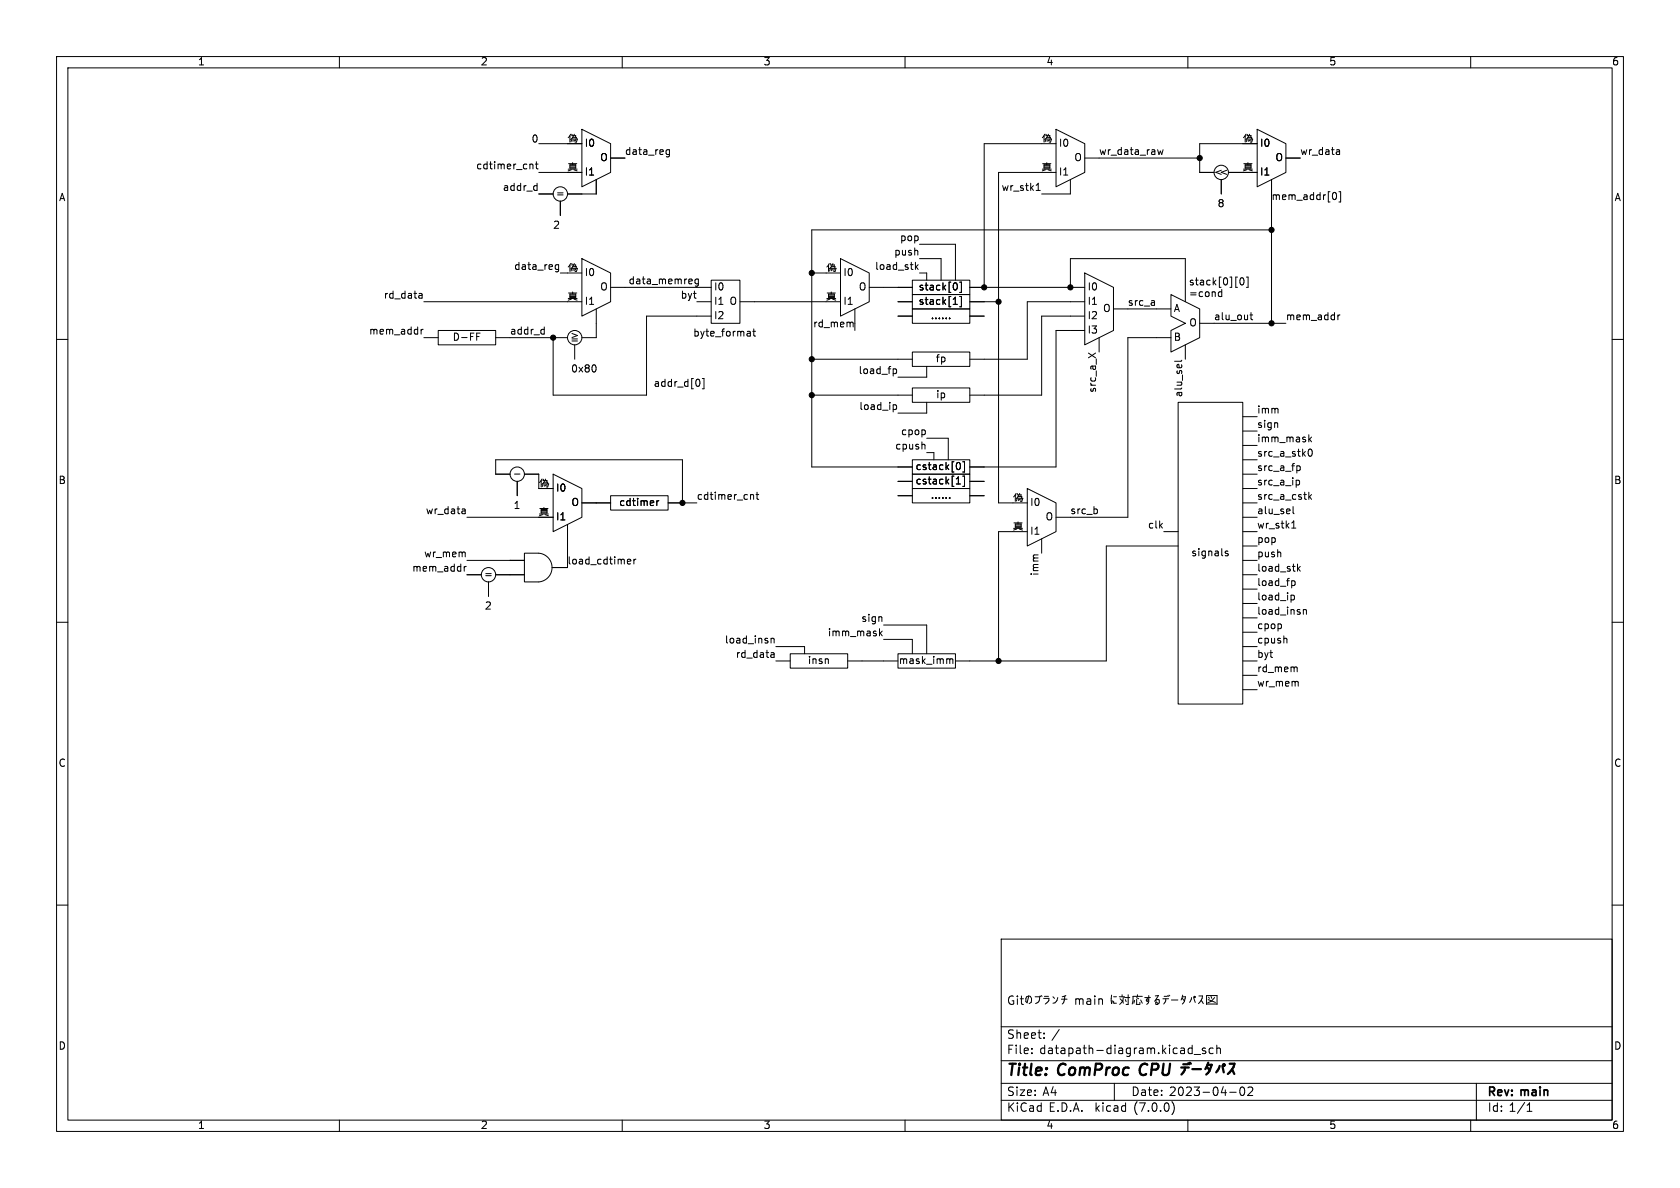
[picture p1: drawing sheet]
<svg xmlns="http://www.w3.org/2000/svg" width="297mm" height="210mm" viewBox="0 0 297 210" stroke-linecap="round" stroke-linejoin="round" font-family="sans-serif">
<g fill="none" stroke="#000" stroke-width=".18">
<path d="M10 10h277v190h-277zM12 12h273v186h-273zM60 10v2M110 10v2M160 10v2M210 10v2M260 10v2M93.7 29.1h.5v.8M94.6 32.8l.3 .1M94.6 29h.5M94.8 28.6v1.1l.3 .2M94.9 33.6l-.3 .1"/>
<path d="M94.9 32.4v1.3M95.2 34.3h2.6M95.2 30.5h7.7M95.2 25.4h5.1M99.1 35.6v2.5M100.5 29.9h1.5M100.5 28.9h1.5M100.8 29.3h1M100.8 29.5h1M100.8 29.1h1v.6h-1zM101 30l-.5 .2M101.2 28.8v.3"/>
<path d="M101.5 30l.5 .2M102.9 22.9l5 2.5v5.1l-5 2.5zM105.4 31.8v2.5h-5.1M107.9 27.9h2.6M118 26.5h.4M118.4 26.5v1l-.2 .2h-.3M118.4 27.3h-.4M183.2 33.7h.7M183.3 32.7l.2-.3v1.3M184.1 25.4h-10.1v25.4M184.3 29.9h1.5M184.3 28.9h1.5"/>
<path d="M184.6 29.3h1M184.6 29.5h1M184.6 29.1h1v.6h-1zM184.8 30l-.5 .2M185.1 28.8v.3M185.3 30l.5 .2M186.7 22.9l5.1 2.5v5.1l-5.1 2.5zM186.7 30.5h-10.2v58.4h2.6M189.2 31.8v2.5h-5.1M191.8 27.9h20.3M205.6 26.5l-.2 .8-.3-.6-.2 .6M215.9 31.8v2.5"/>
<path d="M217.2 30.5h5M219.7 25.4h-7.6v5.1h2.5M219.8 29.9h1.6M219.9 28.9h1.4M220.1 29.1h1.1v.6h-1.1zM220.1 29.3h1.1M220.1 29.5h1.1M220.4 30l-.6 .2M220.6 28.8v.3M220.9 30l.5 .2M222.2 22.9l5.1 2.5v5.1l-5.1 2.5zM224.8 31.8v25.4"/>
<path d="M227.3 27.9h2.6M235.7 34.1l.2-.1a.68 .68 0 0 1 .4 .6 .68 .68 0 0 1-.4 .7l-.2-.1M236.6 26.5l.2 .1v.7M236.7 33.9h.3v1.8h-.3M236.8 27.3h-.1M236.8 26.8h-.1M10 60h2M74.2 51.9h.2l.2 .1v.7M74.4 58.2v.9M74.6 52.7h-.4M74.6 52.2h-.4M74.8 58.2l-.4 .3"/>
<path d="M74.9 53.3h28M74.9 59.7h2.6M77.5 58.4h10.1v2.6h-10.1zM84.3 59.5h.4M84.3 58.9h.6M87.6 59.7h12.7M96.1 58.2l.1 .1M96.2 57.8v1.3M96.2 59l-.1 .1M98.2 47.5l.2 .1h.4M98.8 46.8v1l-.3 .3-.3-.1M98.8 46.8h-.4l-.2 .1"/>
<path d="M99.1 48.3h1.2M100.5 52.8h1.5M100.5 51.8h1.5M100.8 52.4h1M100.8 52.2h1M100.8 52h1v.6h-1zM101 52.9l-.5 .2M101.2 51.6v.4M101.5 52.9l.5 .2M102.9 45.7l5 2.6v5l-5 2.6zM105.4 54.6v5.1h-2.5M107.9 50.8h17.8"/>
<path d="M123.2 53.3h2.5M123.5 49.3v1.1l-.3 .2-.3-.1M123.5 49.4l-.4-.1-.2 .3 .1 .5h.5M125.7 49.5h5.1v7.7h-5.1zM125.7 55.9h-11.4v14h-16.5v-10.2M130.8 53.3h17.8M132.5 58.6l.2 .1v.7M132.7 59.4h-.5M132.7 58.9h-.5M133.1 58.6h.5M133.3 58.1v1.1l.3 .2M143.5 48.3h2.5"/>
<path d="M146.2 52.8h1.5M146.2 51.8h1.5M146.5 52.4h1M146.5 52.2h1M146.5 52h1v.6h-1zM146.7 52.9l-.5 .2M147 51.6v.4M147.2 52.9l.5 .2M148.6 45.7l5.1 2.6v5l-5.1 2.6zM150.5 56.9l.3 .2v.7M151.1 54.6v3.8M153.7 50.8h7.6"/>
<path d="M158.7 55.9h2.6M158.7 53.3h2.6M161.3 49.5h10.1v2.6h-10.1zM161.3 54.6h10.1v2.6h-10.1zM161.3 52.1h10.1v2.5h-10.1zM161.8 46.4v1.2M162 47.2l.3 .4M162.3 46.8l-.5 .5M162.6 45.7h3.8v3.8M162.6 48.3h1.2v1.2M162.6 43.2h6.3v6.3M168.5 53.8h.7"/>
<path d="M168.9 50a.79 .79 0 0 1 0 1.3M169.7 49.9h.3v1.8h-.3M169.7 52.4h.3v1.8h-.3M171.4 50.8h20.4M171.4 55.9h2.6M171.4 53.3h5.1M189.2 50.8v-5.1h20.3v7.6M191.8 48.3l5 2.5v7.6l-5 2.6zM191.8 55.9h-7.7v14h-12.7M191.8 53.3h-10.2v10.2h-10.2M191.8 58.4h-5.1v24.2h-15.3M194.3 59.7v2.5"/>
<path d="M196.8 54.6h10.2M207 52.1l5.1 2.5v5.1l-5.1 2.5v-3.8l2.5-1.2-2.5-1.3zM207 59.7h-7.6v31.7h-12.7M212.1 57.2h15.2M215.5 52.4h.5M215.6 51.6h-.1M215.9 51.6h.1M216 51.2v1.2M218.5 50.8h.3M218.5 49h.3M219.3 49.2l.2-.1a.68 .68 0 0 1 .4 .6 .68 .68 0 0 1-.4 .7l-.2-.1-.1-.4zM220.3 49h.3v1.8h-.3"/>
<path d="M221 55.7h.5M221.2 55.3v1l.3 .2M224.8 40.6h-81.3v42h17.8M236.5 55.7v.8M236.9 55.7l-.4 .2M285 60h2M101.6 61v2.5M105.3 64.7v.8M123.4 67a.79 .79 0 0 1 0 1.3M124.2 66.9h.3v1.8h-.3M143.5 69.9h17.8M143.5 63.5h17.8"/>
<path d="M157.9 65.3l.4-.1 .2 .2-.1 .6h-.5M158 71.6h.4l.1 .2-.1 .5-.4 .1M161.3 68.6h10.1v2.5h-10.1zM161.3 62.2h10.1v2.6h-10.1zM163.3 78.5l.2 .2v.7M163.5 76.1v.6M163.8 77.5h3.8v3.8M163.8 64.8v1.9h-5.1M163.8 71.1v1.9h-5.1M192.4 62.4l1.3 .9M193.7 62.4l-1.3 .9M208.3 71.1h11.4v53.4h-11.4z"/>
<path d="M208.9 63.7l-.2 .2h-1M209.5 61v2.5M219.7 73.7h2.5M219.7 76.2h2.5M219.7 78.7h2.5M231.3 79.6l.3-.2a.68 .68 0 0 1 .4 .6 .68 .68 0 0 1-.4 .7l-.3-.3M231.5 77.6l.4 .5M231.9 77.3l-.5 .5M81.8 90h.3l.1 .1v.7M82.1 97.6l.1 .2v.6M82.2 90.8h-.4M82.2 90.3h-.4"/>
<path d="M82.5 91.4h15.3M82.5 99.1h10.2M90.2 83.8h-2.6v-2.5h33v7.6M91 83.8h.9M91.4 85.1v2.5M92.7 97.8h2.5a2.55 2.55 0 0 1 2.4 2.5 2.55 2.55 0 0 1-2.4 2.6h-2.5zM92.7 83.8h2.5v2.6M95.4 90.9h1.5M95.4 89.9h1.5M95.7 90.3h1M95.7 90.5h1M95.7 90.1h1v.6h-1z"/>
<path d="M95.9 91l-.5 .2M96.2 89.7v.4M96.4 91l.5 .2M97.8 83.8l5.1 2.6v5l-5.1 2.6zM100.3 92.7v7.6h-2.7M102.9 88.9h5M107.9 87.6h10.2v2.6h-10.2zM111 99.6h.5M111 98.9h.3l.2 .3-.6 .1M112.1 98.9v.8M112.4 98.9l-.3 .2M116.1 88.5v.9"/>
<path d="M116.5 88.5l-.4 .3M118.1 88.9h5.1M132.9 87.4l.3 .2v.7M133.7 87.4h.4M133.8 87v1.1l.3 .2M158.7 85.1h2.6M158.7 87.6h2.6M161.3 81.3h10.1v2.5h-10.1zM161.3 83.8h10.1v2.6h-10.1zM161.3 86.4h10.1v2.5h-10.1zM163.8 80h1.3v1.3M169.1 85.6h.7"/>
<path d="M169.2 84.6l.2-.3v1.3M169.2 81.8l.2-.1a.68 .68 0 0 1 .4 .7 .68 .68 0 0 1-.4 .6h-.2M170.2 81.6h.3v1.8h-.3M170.2 84.2h.3v1.8h-.3M171.4 85.1h2.6M171.4 87.6h2.6M179.2 93.4h1.6M179.3 92.4h1.4M179.5 92.8h1M179.5 93h1M179.5 92.6h1v.6h-1zM179.7 93.5l-.5 .2"/>
<path d="M180 92.3v.3M180.2 93.5l.6 .2M181.6 86.4l5.1 2.5v5.1l-5.1 2.5zM181.6 94h-5.1v22.8M184.1 95.3v2.5M205.7 94h2.6M208.3 96.5h-12.7v20.3h-26.7M216.6 97.7l.5 .3-.1 .3-.4-.1M217.1 97.5l-.3-.1-.2 .2M219.7 83.8h2.5M219.7 94h2.5M219.7 91.4h2.5"/>
<path d="M219.7 88.9h2.5M219.7 99.1h2.5M219.7 81.3h2.5M219.7 86.4h2.5M219.7 96.5h2.5M228.4 93.4h.7M228.6 89.5v1.1l.2 .2M228.6 92.3l.1-.2v1.3M229.3 84.9h.3l.1 .2v.5l-.4 .1M229.4 82.3l.3 .1 .2 .2-.1 .5-.4 .1M231.4 87v1.3M231.5 87.8l.4 .5"/>
<path d="M231.9 87.4l-.5 .5M10 110h2M82.1 100.1v.9M82.4 100.1l-.3 .3M82.5 101.6h2.6M86.4 102.9v2.5M87.6 101.6h5.1M136.3 112.8v.9M136.3 112.9l.2-.1 .3 .1 .1 .8M136.4 115.4h.3l.2 .1v.7M136.9 116.2h-.5M136.9 115.7h-.5"/>
<path d="M137.2 116.8h2.5M137.2 114.3h5v1.3M139.7 115.6h10.2v2.5h-10.2zM149.9 116.8h8.8M155.5 111.1v1.3M155.6 111.9l.4 .5M155.8 109.1l.1 .8M156 111.6l-.5 .4M156.2 113h5.1v2.6M156.2 110.5h7.6v5.1M158.7 115.6h10.2v2.5h-10.2zM167.9 116.5v.1"/>
<path d="M167.9 116.6v.7M167.9 116.6l.2-.1h.3l.1 .8M219.7 116.8h2.5M219.7 101.6h2.5M219.7 114.3h2.5M219.7 104.1h2.5M219.7 109.2h2.5M219.7 111.8h2.5M219.7 106.7h2.5M219.7 119.4h2.5M227.5 112.9v.8M228.4 105.2l.3 .1 .1 .1v.5l-.4 .2"/>
<path d="M228.5 102.7h.3l.2 .2-.1 .5-.4 .1M229.1 117.9l.2 .2v.7M229.5 100.5l.4 .5M229.9 100.1l-.5 .5M230.4 107.7v.9M230.4 107.9l.2-.2 .3 .1 .1 .8M285 110h2M219.7 121.9h2.5M10 160h2M285 160h2M177 166h108v32h-108zM179.1 176.1a.74 .74 0 0 0-.9 .6 .74 .74 0 0 0 .6 .9l.4-.2v-.5h-.3"/>
<path d="M179.9 176.1v.1M179.9 176.6v1M180.4 176.6h.5M180.6 176.1v1.2l.3 .3M181.9 176.1l-.3 1.2-.2-.2v-.6l.1-.3 .4-.1h.2a.79 .79 0 0 1-.2 1.3M183 176.2h.8a.97 .97 0 0 1-.7 1.2M183.9 176.1l.1 .1M184.1 176l.1 .1M184.5 176.5h.9a1.03 1.03 0 0 1-.6 1M184.6 176.1h.8M186.1 176.2l.3 .3M187 176.3a.99 .99 0 0 1-.9 1"/>
<path d="M187.6 176.6h1M188.2 176.1a1.4 1.4 0 0 1-.4 1.4M188.4 176l-.6 .2M196.5 175.9v1.5l.2-.5M196.9 176.2h.5M196.9 177v.3h.5M197.9 176.2h.9M198 176.6l.5 .5 .1 .2M198.4 175.8v.4M198.6 176.3l-.1 .5-.6 .8M198.8 176.3h.9M198.9 176.7l.2 .4"/>
<path d="M199.4 175.8v1.8h-.3M200.6 176.8l-.2 .5M200.9 177.6h.6M200.9 176.6v.9M200.9 176.3l.4 .3M201.1 175.8v.3M201.5 177.2v.3M201.7 176.8l.2 .5M201.9 176.1h-1.6v.9l-.1 .5M202.4 176.3h1M203 176.7l-.2-.1-.1 .3 .2 .1 .1-.2M203.1 176v1l-.1 .3-.3 .3"/>
<path d="M204.2 176.1l.6-.1-.6 1 .3-.3h.4v.6l-.2 .3h-.3l-.1-.3 .1-.2 .3 .3M205.6 176.6h1M205.8 176.1h.6M206.1 176.6v.3l-.4 .6M206.4 176l.2 .1M206.7 175.9l.1 .2M207.1 176.8h1.1M209 176.5l.4 .4M209.1 176.2h.5l-.2 .9-.4 .4M209.1 175.9l-.3 .9M210.7 176.3l-.4 .9M211 176.3l.3 .9"/>
<path d="M211.1 176.2l.1-.1 .1 .2h-.1zM211.9 176.1h.7a2.12 2.12 0 0 1-.7 1.3M212.4 176.8l.3 .6M213.3 177.5h1.9M213.3 177.6v-1.6h1.9v1.6M213.6 176.7l1.3 .5M213.7 176.3l.1 .2M214.1 176.1l.1 .4M214.7 176.3l-.5 .7-.7 .3M60 198v2M110 198v2M160 198v2"/>
<path d="M177 194.5h108M177 191.5h108M177 187.5h108M177 181.5h108M182.4 186.1v.2M182.4 185.3v.2M184.6 183.4v.2M184.6 182.6v.2M197 191.5v3M207.2 194.8a1.74 1.74 0 0 1 0 2.2M210 198v2M210.3 185.3h.5"/>
<path d="M210.8 184.8v1.5M210.8 186.2l-.5 .1M211.1 186.4h1.2M213.1 185.3h-.3l-.3 .2 .1 .2 .5 .1v.4h-.6M214.5 185.3h-.5l-.2 .2v.5l.1 .2h.6M215.1 185.4l.2-.1h.4l.1 1M215.1 184.8v1.5M217.4 193.1h1.1M219.3 192.3a.81 .81 0 0 0 .4 1.4l.2-.2 .1-.4-.1-.8M221.4 192.3v.5l-.9 .9h1M260 198v2M261 191.5v6.5"/>
<path d="M270 196.5h.8M270 195.4l.4-.4v1.5"/>
<circle cx="99.1" cy="34.3" r="1.27"/>
<circle cx="215.9" cy="30.5" r="1.27"/>
<circle cx="101.6" cy="59.7" r="1.27"/>
<circle cx="91.4" cy="83.8" r="1.27"/>
<circle cx="86.4" cy="101.6" r="1.27"/>
</g>
<path d="M201.5 188.9v.7" fill="none" stroke="#000" stroke-width=".4"/>
<g fill="#000" stroke="#000" stroke-width=".18">
<circle cx="212.1" cy="27.9" r=".46"/>
<circle cx="97.8" cy="59.7" r=".46"/>
<circle cx="143.5" cy="48.3" r=".46"/>
<circle cx="174" cy="50.8" r=".46"/>
<circle cx="176.5" cy="53.3" r=".46"/>
<circle cx="189.2" cy="50.8" r=".46"/>
<circle cx="224.8" cy="40.6" r=".46"/>
<circle cx="224.8" cy="57.2" r=".46"/>
<circle cx="143.5" cy="69.9" r=".46"/>
<circle cx="143.5" cy="63.5" r=".46"/>
<circle cx="120.6" cy="88.9" r=".46"/>
<circle cx="176.5" cy="116.8" r=".46"/>
</g>
<g font-size="2.8">
<text x="178" y="190.8">Title:</text>
<text x="187.1" y="190.8">ComProc</text>
<text x="202.2" y="190.8">CPU þÿ0Ç0ü0¿0Ñ0¹</text>
</g>
<g font-size="2.1">
<text x="189.9" y="177.9">main</text>
<text x="178" y="183.9">Sheet:</text>
<text x="185.9" y="183.9">/</text>
<text x="178" y="186.6">File:</text>
<text x="183.8" y="186.6">datapath-diagram.kicad_sch</text>
<text x="178" y="196.8">KiCad</text>
<text x="178" y="194">Size:</text>
<text x="184.3" y="194">A4</text>
<text x="185.4" y="196.8">E.D.A.</text>
<text x="193.7" y="196.8">kicad</text>
<text x="200" y="194">Date:</text>
<text x="200.6" y="196.8">(7.0.0)</text>
<text x="206.7" y="194">2023-04-02</text>
<text x="263" y="194.2">Rev:</text>
<text x="263" y="196.8">Id: 1/1</text>
<text x="269" y="194.2">main</text>
</g>
<g font-size="1.8">
<text x="35" y="11.8">1</text>
<text x="85" y="11.8">2</text>
<text x="135" y="11.8">3</text>
<text x="185" y="11.8">4</text>
<text x="235" y="11.8">5</text>
<text x="285" y="11.8">6</text>
<text x="94" y="25.4">0</text>
<text x="100.3" y="25.4">þÿP}</text>
<text x="103.4" y="26.2">I0</text>
<text x="106" y="28.8">O</text>
<text x="110.5" y="27.6">data_reg</text>
<text x="184.1" y="25.4">þÿP}</text>
<text x="187.2" y="26.2">I0</text>
<text x="189.8" y="28.8">O</text>
<text x="194.3" y="27.6">wr_data_raw</text>
<text x="219.7" y="25.4">þÿP}</text>
<text x="222.8" y="26.2">I0</text>
<text x="225.4" y="28.8">O</text>
<text x="229.9" y="27.6">wr_data</text>
<text x="10.4" y="35.8">A</text>
<text x="84.1" y="30.1">cdtimer_cnt</text>
<text x="88.8" y="33.9">addr_d</text>
<text x="98.2" y="35.1">=</text>
<text x="103.4" y="31.3">I1</text>
<text x="176.9" y="33.9">wr_stk1</text>
<text x="187.2" y="31.3">I1</text>
<text x="214.6" y="31.3">þÿ&quot;j</text>
<text x="222.8" y="31.3">I1</text>
<text x="224.8" y="35.6">mem_addr[0]</text>
<text x="285.4" y="35.8">A</text>
<text x="97.8" y="40.6">2</text>
<text x="215.3" y="36.8">8</text>
<text x="90.8" y="47.9">data_reg</text>
<text x="154.6" y="47.9">load_stk</text>
<text x="158" y="45.4">push</text>
<text x="159" y="42.8">pop</text>
<text x="67.7" y="53">rd_data</text>
<text x="100.3" y="48.3">þÿP}</text>
<text x="103.4" y="49.1">I0</text>
<text x="106" y="51.6">O</text>
<text x="111.1" y="50.5">data_memreg</text>
<text x="120.2" y="53">byt</text>
<text x="126.2" y="51.6">I0</text>
<text x="146" y="48.3">þÿP}</text>
<text x="149.1" y="49.1">I0</text>
<text x="151.7" y="51.6">O</text>
<text x="162.3" y="51.6">stack[0]</text>
<text x="192.3" y="51.6">I0</text>
<text x="210.2" y="50.6">stack[0][0]</text>
<text x="210.2" y="52.7">=cond</text>
<text x="65.1" y="59.3">mem_addr</text>
<text x="90.2" y="59.3">addr_d</text>
<text x="103.4" y="54.2">I1</text>
<text x="122.6" y="59.7">byte_format</text>
<text x="126.2" y="54.2">I1 O</text>
<text x="126.2" y="56.7">I2</text>
<text x="143.6" y="58.1">rd_mem</text>
<text x="149.1" y="54.2">I1</text>
<text x="162.3" y="54.2">stack[1]</text>
<text x="164.5" y="56.7">þÿ &amp; &amp;</text>
<text x="192.3" y="54.2">I1</text>
<text x="192.3" y="56.7">I2</text>
<text x="192.3" y="59.2">I3</text>
<text x="194.9" y="55.4">O</text>
<text x="199.4" y="54.3">src_a</text>
<text x="207.5" y="55.4">A</text>
<text x="210.1" y="58">O</text>
<text x="214.6" y="56.8">alu_out</text>
<text x="227.3" y="56.8">mem_addr</text>
<text x="80" y="60.5">D-FF</text>
<text x="100.8" y="60.5">þÿ&quot;g</text>
<text x="165.4" y="64.3">fp</text>
<text x="207.5" y="60.5">B</text>
<text x="101" y="66">0x80</text>
<text x="115.6" y="68.6">addr_d[0]</text>
<text x="151.7" y="66.3">load_fp</text>
<text x="165.4" y="70.7">ip</text>
<text x="194" y="69.6" transform="rotate(-90 194 69.6)">src_a_X</text>
<text x="209.2" y="70.3" transform="rotate(-90 209.2 70.3)">alu_sel</text>
<text x="151.8" y="72.7">load_ip</text>
<text x="159.2" y="77.1">cpop</text>
<text x="222.2" y="75.9">sign</text>
<text x="222.2" y="73.3">imm</text>
<text x="158.1" y="79.7">cpush</text>
<text x="161.8" y="83.4">cstack[0]</text>
<text x="222.2" y="80.9">src_a_stk0</text>
<text x="222.2" y="78.4">imm_mask</text>
<text x="222.2" y="83.5">src_a_fp</text>
<text x="10.3" y="85.8">B</text>
<text x="95.2" y="86.4">þÿP}</text>
<text x="98.3" y="87.2">I0</text>
<text x="100.9" y="89.7">O</text>
<text x="109.4" y="89.7">cdtimer</text>
<text x="123.2" y="88.6">cdtimer_cnt</text>
<text x="161.8" y="85.9">cstack[1]</text>
<text x="164.5" y="88.5">þÿ &amp; &amp;</text>
<text x="179.1" y="88.9">þÿP}</text>
<text x="182.1" y="89.7">I0</text>
<text x="222.2" y="88.6">src_a_cstk</text>
<text x="222.2" y="86">src_a_ip</text>
<text x="285.3" y="85.8">B</text>
<text x="75.2" y="91.1">wr_data</text>
<text x="90.8" y="90.2">1</text>
<text x="98.3" y="92.3">I1</text>
<text x="182.1" y="94.8">I1</text>
<text x="184.7" y="92.3">O</text>
<text x="189.2" y="91.1">src_b</text>
<text x="202.8" y="93.6">clk</text>
<text x="222.2" y="91.1">alu_sel</text>
<text x="222.2" y="93.6">wr_stk1</text>
<text x="72.7" y="101.3">mem_addr</text>
<text x="74.9" y="98.7">wr_mem</text>
<text x="100.3" y="100">load_cdtimer</text>
<text x="183.8" y="101.9" transform="rotate(-90 183.8 101.9)">imm</text>
<text x="210.5" y="98.6">signals</text>
<text x="222.2" y="98.7">push</text>
<text x="222.2" y="96.2">pop</text>
<text x="222.2" y="101.3">load_stk</text>
<text x="85.5" y="102.4">=</text>
<text x="85.7" y="108">2</text>
<text x="222.2" y="103.8">load_fp</text>
<text x="222.2" y="106.3">load_ip</text>
<text x="128" y="114">load_insn</text>
<text x="146.2" y="112.7">imm_mask</text>
<text x="152.2" y="110.1">sign</text>
<text x="222.2" y="114">cpush</text>
<text x="222.2" y="111.4">cpop</text>
<text x="222.2" y="108.9">load_insn</text>
<text x="130" y="116.5">rd_data</text>
<text x="142.8" y="117.7">insn</text>
<text x="158.8" y="117.7">mask_imm</text>
<text x="222.2" y="116.5">byt</text>
<text x="222.2" y="119">rd_mem</text>
<text x="222.2" y="121.6">wr_mem</text>
<text x="10.3" y="135.8">C</text>
<text x="285.3" y="135.8">C</text>
<text x="10.3" y="185.8">D</text>
<text x="285.3" y="185.8">D</text>
<text x="35" y="199.8">1</text>
<text x="85" y="199.8">2</text>
<text x="135" y="199.8">3</text>
<text x="185" y="199.8">4</text>
<text x="235" y="199.8">5</text>
<text x="285" y="199.8">6</text>
</g>
</svg>
